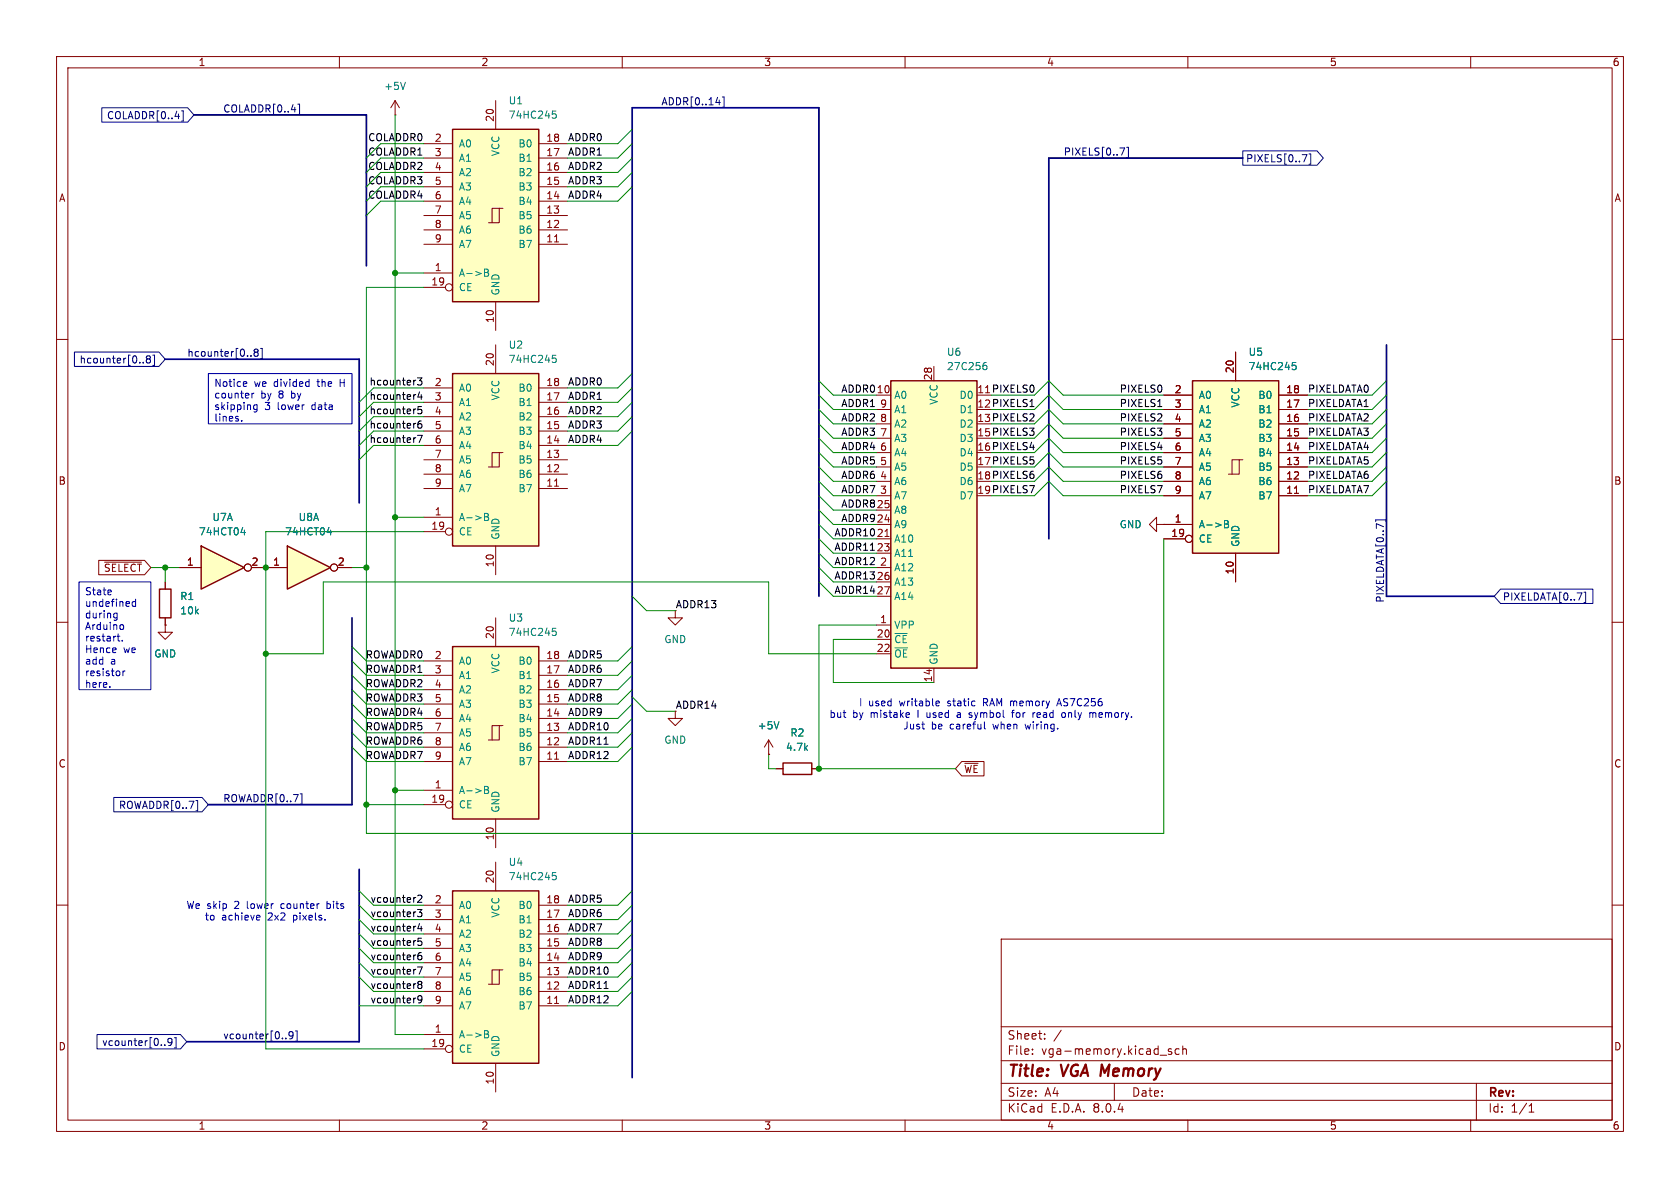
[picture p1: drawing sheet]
<svg xmlns="http://www.w3.org/2000/svg" width="297mm" height="210mm" viewBox="0 0 297 210" stroke-linecap="round" stroke-linejoin="round" font-family="sans-serif">
<g fill="none" stroke="#840000" stroke-width=".18">
<path d="M10 10h277v190h-277zM12 12h273v186h-273zM60 10v2M110 10v2M160 10v2M210 10v2M260 10v2M10 60h2M285 60h2M10 110h2M285 110h2M10 160h2"/>
<path d="M285 160h2M177 166h108v32h-108zM60 198v2M110 198v2M160 198v2M177 194.5h108M177 191.5h108M177 187.5h108M177 181.5h108M182.5 186.3v.1M182.5 185.5v.1M184.7 183.6v.1"/>
<path d="M184.7 182.8v.1M187.6 182.1l-1.3 2M197 191.5v3M205.1 186.5h1.1M207.1 185.5l-.4-.1-.2 .2 .1 .2 .5 .2v.3h-.6M208.5 185.5l-.5-.1-.3 .3v.4l.2 .2h.6M209.1 185.5l.2-.1 .4 .1v.9M209.1 184.9v1.5M210 198v2M260 198v2M261 191.5v6.5M270.3 196.6h.9"/>
<path d="M270.3 195.5l.4-.4v1.5"/>
</g>
<path d="M80 66h15.2v30.5h-15.2z" fill="#ffffc2"/>
<g fill="none" stroke="#840000" stroke-width=".18">
<path d="M74.9 78.7h5.1M74.9 76.2h5.1M74.9 73.7h5.1M74.9 71.1h5.1M74.9 68.6h5.1M87.6 61v5M95.2 78.7h5.1M95.2 76.2h5.1M95.2 73.7h5.1M95.2 71.1h5.1M95.2 68.6h5.1M74.9 91.4h5.1"/>
<path d="M74.9 86.4h5.1M74.9 83.8h5.1M74.9 81.3h5.1M74.9 94h3.8M87.6 96.5v5.1M88.3 80h-1.3v2.6M88.9 80h-.6v2.6h-1.9M95.2 86.4h5.1M95.2 83.8h5.1M95.2 81.3h5.1M98 85.9h.8"/>
<circle cx="79.4" cy="94" r=".63"/>
</g>
<path d="M80 66h15.2v30.5h-15.2z" fill="none" stroke="#840000" stroke-width=".25"/>
<path d="M97.7 62.8h.6M97.8 63.3h.3l.2 .2v.5l-.5 .1M85.7 90.7h.4l.2 .3-.2 .4 .2 .1 .1 .3-.3 .2h-.4zM85.7 91.4h.4" fill="none" stroke="#008484" stroke-width=".18"/>
<path d="M80 114.3h15.2v30.5h-15.2z" fill="#ffffc2"/>
<g fill="none" stroke="#840000" stroke-width=".18">
<path d="M74.9 119.4h5.1M74.9 116.8h5.1M87.6 109.2v5.1M95.2 119.4h5.1M95.2 116.8h5.1M74.9 139.7h5.1M74.9 134.6h5.1M74.9 132.1h5.1M74.9 129.5h5.1M74.9 127h5.1M74.9 124.5h5.1M74.9 121.9h5.1"/>
<path d="M88.3 128.3h-1.3v2.5M88.9 128.3h-.6v2.5h-1.9M95.2 134.6h5.1M95.2 132.1h5.1M95.2 129.5h5.1M95.2 127h5.1M95.2 124.5h5.1M95.2 121.9h5.1M98 134.2h.8M74.9 142.2h3.8M87.6 144.8v5.1"/>
<circle cx="79.4" cy="142.2" r=".63"/>
</g>
<path d="M80 114.3h15.2v30.5h-15.2z" fill="none" stroke="#840000" stroke-width=".25"/>
<path d="M97.7 111.1h.6M97.8 111.6h.3l.2 .2v.4l-.5 .1M85.7 139h.4l.2 .3-.2 .3 .2 .1 .1 .3-.3 .3h-.4zM85.7 139.6h.4" fill="none" stroke="#008484" stroke-width=".18"/>
<path d="M80 157.5h15.2v30.5h-15.2z" fill="#ffffc2"/>
<g fill="none" stroke="#840000" stroke-width=".18">
<path d="M69.8 17.8l-.7 1.3M69.8 17.8v2.5M69.8 17.8l.8 1.3M69.8 20.3h.1M87.6 152.4v5.1M74.9 177.8h5.1M74.9 175.3h5.1M74.9 172.7h5.1M74.9 170.2h5.1M74.9 167.6h5.1M74.9 165.1h5.1M74.9 162.6h5.1"/>
<path d="M74.9 160h5.1M88.3 171.5h-1.3v2.5M88.9 171.5h-.6v2.5h-1.9M95.2 177.8h5.1M95.2 175.3h5.1M95.2 172.7h5.1M95.2 170.2h5.1M95.2 167.6h5.1M95.2 165.1h5.1M95.2 162.6h5.1M95.2 160h5.1M98 177.4h.8"/>
<path d="M74.9 182.9h5.1M74.9 185.4h3.8M87.6 188v5"/>
<circle cx="79.4" cy="185.4" r=".63"/>
</g>
<path d="M80 157.5h15.2v30.5h-15.2z" fill="none" stroke="#840000" stroke-width=".25"/>
<path d="M71.7 14.5l-.5 1.3M97.7 154.2h.6M97.8 154.7h.3l.2 .3v.4l-.5 .1M85.7 182.2h.4l.2 .2-.2 .4 .2 .1 .1 .3-.3 .3h-.4zM85.7 182.8h.4" fill="none" stroke="#008484" stroke-width=".18"/>
<path d="M80 22.9h15.2v30.4h-15.2z" fill="#ffffc2"/>
<g fill="none" stroke="#840000" stroke-width=".18">
<path d="M87.6 17.8v5.1M74.9 38.1h5.1M74.9 35.6h5.1M74.9 33h5.1M74.9 30.5h5.1M74.9 27.9h5.1M74.9 25.4h5.1M88.3 36.8h-1.3v2.6M88.9 36.8h-.6v2.6h-1.9M95.2 38.1h5.1M95.2 35.6h5.1M95.2 33h5.1"/>
<path d="M95.2 30.5h5.1M95.2 27.9h5.1M95.2 25.4h5.1M74.9 48.3h5.1M74.9 43.2h5.1M74.9 40.6h5.1M74.9 50.8h3.8M87.6 53.3v5.1M95.2 43.2h5.1M95.2 40.6h5.1M98 42.8h.8M29.2 110.5v1.3h1.3l-1.3 1.2-1.3-1.2h1.3"/>
<path d="M29.2 110.5h.1M29.2 102.9v1.2M29.2 109.2v1.3M119.4 108v1.2h1.2l-1.2 1.3-1.3-1.3h1.3M119.4 125.7v1.3h1.2l-1.2 1.3-1.3-1.3h1.3M135.9 133.4h.1M135.9 130.8l-.8 1.3M135.9 130.8v2.6M135.9 130.8l.8 1.3M137.2 135.9h1.2M143.5 135.9h1.3"/>
<circle cx="79.4" cy="50.8" r=".63"/>
</g>
<path d="M80 22.9h15.2v30.4h-15.2zM28.2 104.1h2v5.1h-2zM138.4 134.9h5.1v2h-5.1z" fill="none" stroke="#840000" stroke-width=".25"/>
<path d="M97.7 19.6h.6M97.8 20.1h.3l.2 .3v.4l-.5 .1M85.7 47.6h.4l.2 .2-.2 .4 .2 .1 .1 .3-.3 .2h-.4zM85.7 48.2h.4M137.7 127.6l-.4 1.2" fill="none" stroke="#008484" stroke-width=".18"/>
<path d="M50.8 96.5l7.6 3.8-7.6 3.8z" fill="#ffffc2"/>
<path d="M50.8 96.5l7.6 3.8-7.6 3.8z" fill="none" stroke="#840000" stroke-width=".25"/>
<g fill="none" stroke="#840000" stroke-width=".18">
<path d="M47 100.3h3.8M59.7 100.3h2.5"/>
<circle cx="59.1" cy="100.3" r=".63"/>
</g>
<path d="M57.8 94.1h.8M58.5 93.7v.9" fill="none" stroke="#008484" stroke-width=".18"/>
<path d="M35.6 96.5l7.6 3.8-7.6 3.8z" fill="#ffffc2"/>
<path d="M35.6 96.5l7.6 3.8-7.6 3.8z" fill="none" stroke="#840000" stroke-width=".25"/>
<g fill="none" stroke="#840000" stroke-width=".18">
<path d="M31.7 100.3h3.9M44.4 100.3h2.6"/>
<circle cx="43.8" cy="100.3" r=".63"/>
</g>
<path d="M42.6 94.1h.8M43.2 93.7v.9" fill="none" stroke="#008484" stroke-width=".18"/>
<path d="M157.5 67.3h15.2v50.8h-15.2z" fill="#ffffc2"/>
<path d="M157.5 67.3h15.2v50.8h-15.2z" fill="none" stroke="#840000" stroke-width=".25"/>
<g fill="none" stroke="#840000" stroke-width=".18">
<path d="M154.9 69.9h2.6M154.9 77.5h2.6M154.9 74.9h2.6M154.9 72.4h2.6M165.1 64.8v2.5M154.9 95.3h2.6M154.9 97.8h2.6M154.9 92.7h2.6M154.9 90.2h2.6M154.9 87.6h2.6M154.9 85.1h2.6M154.9 82.6h2.6"/>
<path d="M154.9 80h2.6M156.5 94.8h.7M204.5 92.7v-1.3l-1.3 1.3 1.3 1.3v-1.3h1.2M205.7 92.7h.1M154.9 110.5h2.6M154.9 100.3h2.6M154.9 113h2.6M154.9 115.6h2.6M154.9 102.9h2.6M154.9 105.4h2.6M165.1 118.1v2.6"/>
</g>
<path d="M174 64.6h.4l.1 .2-.1 .4-.4 .1M174.4 64.1h-.4" fill="none" stroke="#008484" stroke-width=".18"/>
<path d="M210.8 67.3h15.3v30.5h-15.3z" fill="#ffffc2"/>
<g fill="none" stroke="#840000" stroke-width=".18">
<path d="M205.7 77.5h5.1M205.7 74.9h5.1M205.7 72.4h5.1M205.7 69.9h5.1M218.4 62.2v5.1M226.1 77.5h5M226.1 74.9h5M226.1 72.4h5M226.1 69.9h5M17.5 99.1h8.1l1.1 1.2-1.1 1.3h-8.1zM18.5 99.4h6.5M205.7 92.7h.1"/>
<path d="M205.7 92.7h5.1M205.7 87.6h5.1M205.7 85.1h5.1M205.7 82.6h5.1M205.7 80h5.1M205.7 95.3h3.8M218.4 97.8v5.1M219.1 81.3h-1.3v2.5M219.7 81.3h-.6v2.5h-1.9M226.1 87.6h5M226.1 85.1h5M226.1 82.6h5"/>
<path d="M226.1 80h5M228.8 87.2h.8M29.2 110.5h.1M29.2 102.9v1.2M29.2 109.2v1.3M31.7 100.3h3.9M44.4 100.3h6.4M59.7 100.3h2.5M135.9 133.4h.1M137.2 135.9h1.2M143.5 135.9h1.3M170 134.6h4v2.6h-4l-1.1-1.3z"/>
<path d="M170.6 134.9h2.3"/>
<circle cx="210.2" cy="95.2" r=".63"/>
<circle cx="43.8" cy="100.3" r=".63"/>
<circle cx="59.1" cy="100.3" r=".63"/>
</g>
<path d="M210.8 67.3h15.3v30.5h-15.3z" fill="none" stroke="#840000" stroke-width=".25"/>
<path d="M228.5 64.1h.6M228.6 64.6h.3l.3 .2-.1 .4-.5 .1M42.6 94.1h.8M43.2 93.7v.9M57.8 94.1h.8M58.5 93.7v.9M216.5 92h.4l.2 .3-.2 .3 .2 .1 .1 .3-.2 .3h-.5zM216.5 92.6h.4M137.7 127.6l-.4 1.2" fill="none" stroke="#008484" stroke-width=".18"/>
<g fill="none" stroke="#000084" stroke-width=".18">
<path d="M18 19h15.2l1.1 1.3-1.1 1.3h-15.2zM32.1 19.6h.3v1.8h-.3M52.7 18.4h.3v1.8h-.3M126.6 18.1h.7M127.7 17.1h.3v1.9h-.3M198 26.2h.8l-.5 1.2M199.2 26h.3v1.9h-.3M219.7 26.7h13.1l1.1 1.2-1.1 1.3h-13.1zM230.2 27.3h.9l-.6 1.3M231.4 27.2h.3v1.8h-.3M13.2 62.2h14.9l1.1 1.3-1.1 1.3h-14.9zM25.3 64v.2"/>
<path d="M26.1 63.4l-.2 .3v.3l.2 .2 .4-.1 .1-.2v-.2l-.2-.3M26.1 63.4l-.2-.2 .2-.3h.3l.2 .2-.2 .3M26.1 63.4h.3M27 62.8h.3v1.8h-.3M44.4 62.9v.1M45.2 62.3l-.3 .2v.2l.3 .3h.2l.2-.3v-.2l-.2-.2M45.2 62.3l-.3-.3 .3-.3h.2l.2 .3-.2 .3M45.2 62.3h.2M46.1 61.6h.3v1.8h-.3M243.2 92.2v-.3h1.8v.3M265.3 104.1h16.3v2.6h-16.3l-1.1-1.3zM280 104.7h.3v1.8h-.3"/>
<path d="M20.1 141h15.6l1.1 1.2-1.1 1.3h-15.6zM34.6 141.5h.3v1.8h-.3M53.1 140.3h.3v1.9h-.3M17.1 182.9h14.8l1.1 1.3-1.1 1.2h-14.8zM29.1 184.7v.1M30.4 184.1l-.2 .2h-.4l-.1-.2 .1-.5h.4l.1 .1a.84 .84 0 0 1-.3 1.1h-.2M30.8 183.4h.3v1.8h-.3M50.5 183.5v.1M51.8 182.9l-.2 .3h-.3l-.2-.3 .1-.5h.4l.1 .1a.84 .84 0 0 1-.3 1.1h-.2M52.2 182.2h.3v1.9h-.3"/>
</g>
<g fill="none" stroke="#000" stroke-width=".18">
<path d="M73.8 66.8h.8l-.4 .5 .3 .1v.5l-.2 .2-.5-.2M73.8 77h.8l-.5 1.2M74.2 69.3l-.3 .9h.7M74.5 74.4l-.4 .1a.86 .86 0 0 0 0 1.2l.4-.1 .1-.5-.3-.2h-.2l-.2 .2M74.5 69.8v.8M74.5 71.9h-.6v.6l.1-.1h.5l.1 .2-.1 .4-.2 .1-.4-.1M182.1 71.9h.7M204.7 71.9h.7M73.9 158.4l.4-.2 .3 .4-.8 .9h.8M73.8 160.8h.8l-.4 .5 .3 .1v.5l-.2 .1-.5-.1M73.8 170.9h.8l-.5 1.3M74.1 174l-.2-.2 .2-.3h.2l.3 .2-.3 .3"/>
<path d="M74.1 174l-.2 .3v.2l.2 .2h.2l.3-.2v-.2l-.3-.3M74.1 174h.2M74.2 163.3l-.3 .9h.7M74.5 168.4l-.4 .1a.86 .86 0 0 0 0 1.2l.4-.2 .1-.4-.3-.2h-.2l-.2 .2M74.5 163.7v.9M74.5 165.9h-.6v.6l.1-.2 .5 .1 .1 .2-.1 .4-.2 .1-.4-.1M74.6 176.6l-.3 .2h-.2l-.2-.2 .1-.5 .3-.1 .2 .1a.84 .84 0 0 1-.3 1.2h-.2"/>
</g>
<g fill="none" stroke="#0000c2" stroke-width=".18">
<path d="M36.8 66h25.4v8.9h-25.4zM42.7 74.3v.1M43.2 67.5h.4v.3l-.6 .1M43.6 68.3h-.4M44.5 69.5v.9M44.9 69.5l-.4 .3M45.4 71.6v1l-.2 .2h-.3M45.4 71.6h-.3l-.3 .2 .2 .5h.4M14 102.9h12.7v19h-12.7zM19.5 104.3l.2 .3-.6 .1M19.6 105.1h-.1M20.3 108.4h.4"/>
<path d="M20.7 108.4v1l-.1 .2-.3 .1M20.7 109.2h-.4M20.7 112.5h.5M20.9 113.1l.3 .2M21.4 110.4l.3 .1 .2 .2-.1 .5-.4 .1M21.6 113.2v.1M21.7 118.6v.9M22.1 118.6l-.4 .3M24 105.9v1.3M24 106.4l-.4-.1-.2 .3 .1 .5h.5M19.4 121.4v.1M160.6 126l.2 .3-.6 .1"/>
<path d="M160.7 126.8h-.1M162.3 125.6v1.2M163 128h.4M163.3 128.9h.1M165.7 123.9l.3 .1 .1 .2-.6 .2M166 124.7l-.3 .1M169.4 126h-.2M169.4 126.3l-.2 .2 .2 .3M171.3 126.8h.4M171.4 126.3l.3 .1M171.7 126h-.3M174 127.6v1.1l.2 .2"/>
<path d="M179 125.7v1.1M182.7 126v.1M183.4 126v.8M183.9 126.3l-.6 .1M186.9 124.4h.6M187.2 123.5l-.4 1.3M187.8 126h.3l.3 .2-.1 .5-.2 .1h-.3M193 126l.2 .2M193.2 126.2l.2-.2h.3v.8M193.2 126.2v.6M57.8 159.3v1.3M57.9 159.8h-.1"/>
<path d="M45.8 161.8l.2 .3-.6 .1M45.9 162.6h-.1M57.8 160.5l.1 .1"/>
</g>
<path d="M34.3 20.3h30.5v26.7M219.7 27.9h-34.3v67.4M29.2 63.5h34.3v25.4M245.1 61v44.4h19.1M62.2 109.2v33h-25.4M144.8 105.4v-86.3h-33v171.4M63.5 153.7v30.5h-30.5" fill="none" stroke="#000084" stroke-width=".3"/>
<g fill="none" stroke="#008400" stroke-width=".18">
<path d="M69.8 20.3v162.6h5.1M74.9 33h-7.6l-2.5 2.6M74.9 25.4h-7.6l-2.5 2.5M74.9 27.9h-7.6l-2.5 2.6M74.9 35.6h-7.6l-2.5 2.5M74.9 30.5h-7.6l-2.5 2.5M111.8 30.5l-2.6 2.5h-8.9M111.8 22.9l-2.6 2.5h-8.9M111.8 25.4l-2.6 2.5h-8.9M111.8 33l-2.6 2.6h-8.9M111.8 27.9l-2.6 2.6h-8.9M69.8 48.3h5.1"/>
<path d="M74.9 50.8h-10.1v96.5h140.9v-52M74.9 78.7h-8.9l-2.5 2.6M74.9 76.2h-8.9l-2.5 2.5M74.9 71.1h-8.9l-2.5 2.6M74.9 73.7h-8.9l-2.5 2.5M74.9 68.6h-8.9l-2.5 2.5M111.8 76.2l-2.6 2.5h-8.9M111.8 73.7l-2.6 2.5h-8.9M111.8 68.6l-2.6 2.5h-8.9M111.8 71.1l-2.6 2.6h-8.9M111.8 66l-2.6 2.6h-8.9M144.8 77.5l2.5 2.5h7.6"/>
<path d="M144.8 74.9l2.5 2.6h7.6M144.8 72.4l2.5 2.5h7.6M144.8 69.9l2.5 2.5h7.6M144.8 67.3l2.5 2.6h7.6M175.3 77.5h7.6l2.5-2.6 2.6 2.6h17.7M175.3 74.9h7.6l2.5-2.5 2.6 2.5h17.7M175.3 72.4h7.6l2.5-2.5 2.6 2.5h17.7M175.3 69.9h7.6l2.5-2.6 2.6 2.6h17.7M245.1 77.5l-2.5 2.5h-11.5M245.1 74.9l-2.5 2.6h-11.5M245.1 72.4l-2.5 2.5h-11.5M245.1 69.9l-2.5 2.5h-11.5"/>
<path d="M245.1 67.3l-2.5 2.6h-11.5M69.8 91.4h5.1M74.9 94h-27.9v91.4h27.9M144.8 85.1l2.5 2.5h7.6M144.8 80l2.5 2.6h7.6M144.8 97.8l2.5 2.5h7.6M144.8 82.6l2.5 2.5h7.6M144.8 92.7l2.5 2.6h7.6M144.8 95.3l2.5 2.5h7.6M144.8 87.6l2.5 2.6h7.6M144.8 90.2l2.5 2.5h7.6M175.3 87.6h7.6l2.5-2.5 2.6 2.5h17.7"/>
<path d="M175.3 80h7.6l2.5-2.5 2.6 2.5h17.7M175.3 82.6h7.6l2.5-2.6 2.6 2.6h17.7M175.3 85.1h7.6l2.5-2.5 2.6 2.5h17.7M245.1 85.1l-2.5 2.5h-11.5M245.1 80l-2.5 2.6h-11.5M245.1 82.6l-2.5 2.5h-11.5M26.7 100.3h5M29.2 100.3v2.6M47 115.6h10.1v-12.7h78.8v12.7h19M62.2 100.3h2.6M62.2 119.4l2.6 2.5h10.1M62.2 116.8l2.6 2.6h10.1"/>
<path d="M62.2 114.3l2.6 2.5h10.1M111.8 119.4l-2.6 2.5h-8.9M111.8 116.8l-2.6 2.6h-8.9M111.8 114.3l-2.6 2.5h-8.9M111.8 105.4l2.5 2.6h5.1M144.8 100.3l2.5 2.6h7.6M144.8 102.9l2.5 2.5h7.6M154.9 113h-7.6v7.7h17.8M154.9 110.5h-10.1v25.4h24.1M62.2 121.9l2.6 2.6h10.1M62.2 124.5l2.6 2.5h10.1M62.2 127l2.6 2.5h10.1"/>
<path d="M62.2 132.1l2.6 2.5h10.1M62.2 129.5l2.6 2.6h10.1M69.8 139.7h5.1M111.8 121.9l-2.6 2.6h-8.9M111.8 124.5l-2.6 2.5h-8.9M111.8 127l-2.6 2.5h-8.9M111.8 132.1l-2.6 2.5h-8.9M111.8 129.5l-2.6 2.6h-8.9M111.8 123.2l2.5 2.5h5.1M135.9 133.4v2.5h1.3M63.5 157.5l2.5 2.5h8.9M64.8 142.2h10.1"/>
<path d="M111.8 157.5l-2.6 2.5h-8.9M63.5 165.1l2.5 2.5h8.9M63.5 167.6l2.5 2.6h8.9M63.5 160l2.5 2.6h8.9M63.5 172.7l2.5 2.6h8.9M63.5 170.2l2.5 2.5h8.9M63.5 177.8h11.4M63.5 162.6l2.5 2.5h8.9M111.8 165.1l-2.6 2.5h-8.9M111.8 167.6l-2.6 2.6h-8.9M111.8 160l-2.6 2.6h-8.9M111.8 172.7l-2.6 2.6h-8.9"/>
<path d="M111.8 170.2l-2.6 2.5h-8.9M111.8 175.3l-2.6 2.5h-8.9M111.8 162.6l-2.6 2.5h-8.9"/>
</g>
<g fill="#008400" stroke="#008400" stroke-width=".18">
<circle cx="64.8" cy="142.2" r=".46"/>
<circle cx="47" cy="100.3" r=".46"/>
<circle cx="64.8" cy="100.3" r=".46"/>
<circle cx="47" cy="115.6" r=".46"/>
<circle cx="29.2" cy="100.3" r=".46"/>
<circle cx="69.8" cy="139.7" r=".46"/>
<circle cx="69.8" cy="48.3" r=".46"/>
<circle cx="69.8" cy="91.4" r=".46"/>
<circle cx="144.8" cy="135.9" r=".46"/>
</g>
<g font-size="2.8" fill="#840000">
<text x="178" y="190.9">Title:</text>
<text x="187.7" y="190.9">VGA Memory</text>
</g>
<g font-size="2.1" fill="#840000">
<text x="178" y="184">Sheet:</text>
<text x="178" y="186.7">File:</text>
<text x="184.1" y="186.7">vga-memory.kicad_sch</text>
<text x="178" y="196.9">KiCad</text>
<text x="178" y="194.1">Size:</text>
<text x="184.7" y="194.1">A4</text>
<text x="185.7" y="196.9">E.D.A.</text>
<text x="193.3" y="196.9">8.0.4</text>
<text x="200" y="194.1">Date:</text>
<text x="263" y="194.3">Rev:</text>
<text x="263" y="196.9">Id:</text>
<text x="267.1" y="196.9">1/1</text>
</g>
<g font-size="1.8" fill="#840000">
<text x="35" y="11.9">1</text>
<text x="85" y="11.9">2</text>
<text x="135" y="11.9">3</text>
<text x="185" y="11.9">4</text>
<text x="235" y="11.9">5</text>
<text x="285" y="11.9">6</text>
<text x="87.4" y="21.6" transform="rotate(-90 87.4 21.6)">20</text>
<text x="76.8" y="25.1">2</text>
<text x="76.8" y="27.7">3</text>
<text x="96.5" y="27.7">17</text>
<text x="96.5" y="25.1">18</text>
<text x="10.3" y="35.9">A</text>
<text x="76.8" y="30.2">4</text>
<text x="76.8" y="32.8">5</text>
<text x="76.8" y="35.3">6</text>
<text x="96.5" y="35.3">14</text>
<text x="96.5" y="32.8">15</text>
<text x="96.5" y="30.2">16</text>
<text x="285.3" y="35.9">A</text>
<text x="76.8" y="37.8">7</text>
<text x="76.8" y="40.4">8</text>
<text x="96.5" y="40.4">12</text>
<text x="96.5" y="37.8">13</text>
<text x="76.8" y="42.9">9</text>
<text x="96.5" y="42.9">11</text>
<text x="76.2" y="50.5">19</text>
<text x="76.8" y="48">1</text>
<text x="87.4" y="57.2" transform="rotate(-90 87.4 57.2)">10</text>
<text x="87.4" y="64.8" transform="rotate(-90 87.4 64.8)">20</text>
<text x="76.8" y="68.3">2</text>
<text x="76.8" y="70.9">3</text>
<text x="96.5" y="70.9">17</text>
<text x="96.5" y="68.3">18</text>
<text x="164.8" y="67.4" transform="rotate(-90 164.8 67.4)">28</text>
<text x="207.6" y="69.6">2</text>
<text x="218.2" y="66.1" transform="rotate(-90 218.2 66.1)">20</text>
<text x="227.3" y="69.6">18</text>
<text x="76.8" y="73.4">4</text>
<text x="76.8" y="75.9">5</text>
<text x="96.5" y="75.9">15</text>
<text x="96.5" y="73.4">16</text>
<text x="155.5" y="77.2">7</text>
<text x="155.5" y="74.7">8</text>
<text x="155.5" y="72.1">9</text>
<text x="207.6" y="72.1">3</text>
<text x="207.6" y="74.7">4</text>
<text x="207.6" y="77.2">5</text>
<text x="227.3" y="77.2">15</text>
<text x="227.3" y="74.7">16</text>
<text x="227.3" y="72.1">17</text>
<text x="76.8" y="78.5">6</text>
<text x="76.8" y="81">7</text>
<text x="76.8" y="83.6">8</text>
<text x="96.5" y="83.6">12</text>
<text x="96.5" y="81">13</text>
<text x="96.5" y="78.5">14</text>
<text x="155.5" y="82.3">5</text>
<text x="155.5" y="79.8">6</text>
<text x="207.6" y="79.8">6</text>
<text x="207.6" y="82.3">7</text>
<text x="227.3" y="82.3">13</text>
<text x="227.3" y="79.8">14</text>
<text x="10.3" y="85.9">B</text>
<text x="76.8" y="86.1">9</text>
<text x="96.5" y="86.1">11</text>
<text x="155.5" y="87.4">3</text>
<text x="155.5" y="84.8">4</text>
<text x="207.6" y="84.8">8</text>
<text x="207.6" y="87.4">9</text>
<text x="227.3" y="87.4">11</text>
<text x="227.3" y="84.8">12</text>
<text x="285.3" y="85.9">B</text>
<text x="76.2" y="93.7">19</text>
<text x="76.8" y="91.2">1</text>
<text x="207" y="95">19</text>
<text x="207.6" y="92.5">1</text>
<text x="18.3" y="101.3">~{SELECT}</text>
<text x="32.9" y="100.1">1</text>
<text x="44.4" y="100.1">2</text>
<text x="48.2" y="100.1">1</text>
<text x="59.6" y="100.1">2</text>
<text x="87.4" y="100.4" transform="rotate(-90 87.4 100.4)">10</text>
<text x="154.9" y="97.5">23</text>
<text x="155.5" y="100.1">2</text>
<text x="218.2" y="101.6" transform="rotate(-90 218.2 101.6)">10</text>
<text x="87.4" y="113.1" transform="rotate(-90 87.4 113.1)">20</text>
<text x="154.9" y="112.8">20</text>
<text x="155.5" y="110.2">1</text>
<text x="76.8" y="116.6">2</text>
<text x="76.8" y="119.1">3</text>
<text x="96.5" y="119.1">17</text>
<text x="96.5" y="116.6">18</text>
<text x="154.9" y="115.3">22</text>
<text x="76.8" y="121.7">4</text>
<text x="76.8" y="124.2">5</text>
<text x="96.5" y="124.2">15</text>
<text x="96.5" y="121.7">16</text>
<text x="164.8" y="120.7" transform="rotate(-90 164.8 120.7)">14</text>
<text x="76.8" y="126.7">6</text>
<text x="76.8" y="129.3">7</text>
<text x="76.8" y="131.8">8</text>
<text x="96.5" y="131.8">12</text>
<text x="96.5" y="129.3">13</text>
<text x="96.5" y="126.7">14</text>
<text x="10.3" y="135.9">C</text>
<text x="76.8" y="134.4">9</text>
<text x="96.5" y="134.4">11</text>
<text x="170.3" y="136.8">~{WE}</text>
<text x="285.3" y="135.9">C</text>
<text x="76.2" y="142">19</text>
<text x="76.8" y="139.4">1</text>
<text x="87.4" y="148.6" transform="rotate(-90 87.4 148.6)">10</text>
<text x="76.8" y="159.8">2</text>
<text x="87.4" y="156.3" transform="rotate(-90 87.4 156.3)">20</text>
<text x="96.5" y="159.8">18</text>
<text x="76.8" y="162.3">3</text>
<text x="76.8" y="164.8">4</text>
<text x="76.8" y="167.4">5</text>
<text x="96.5" y="167.4">15</text>
<text x="96.5" y="164.8">16</text>
<text x="96.5" y="162.3">17</text>
<text x="76.8" y="169.9">6</text>
<text x="76.8" y="172.5">7</text>
<text x="96.5" y="172.5">13</text>
<text x="96.5" y="169.9">14</text>
<text x="76.8" y="175">8</text>
<text x="76.8" y="177.5">9</text>
<text x="96.5" y="177.5">11</text>
<text x="96.5" y="175">12</text>
<text x="10.3" y="185.9">D</text>
<text x="76.2" y="185.2">19</text>
<text x="76.8" y="182.6">1</text>
<text x="285.3" y="185.9">D</text>
<text x="87.4" y="191.8" transform="rotate(-90 87.4 191.8)">10</text>
<text x="35" y="199.9">1</text>
<text x="85" y="199.9">2</text>
<text x="135" y="199.9">3</text>
<text x="185" y="199.9">4</text>
<text x="235" y="199.9">5</text>
<text x="285" y="199.9">6</text>
</g>
<g font-size="1.8" fill="#008484">
<text x="67.8" y="16.1">+5V</text>
<text x="89.8" y="18.6">U1</text>
<text x="89.8" y="21.2">74HC245</text>
<text x="81" y="26.3">A0</text>
<text x="81" y="28.8">A1</text>
<text x="88.5" y="27.7" transform="rotate(-90 88.5 27.7)">VCC</text>
<text x="91.6" y="28.8">B1</text>
<text x="91.6" y="26.3">B0</text>
<text x="81" y="31.3">A2</text>
<text x="81" y="33.9">A3</text>
<text x="91.6" y="33.9">B3</text>
<text x="91.6" y="31.3">B2</text>
<text x="81" y="36.4">A4</text>
<text x="81" y="39">A5</text>
<text x="81" y="41.5">A6</text>
<text x="91.6" y="41.5">B6</text>
<text x="91.6" y="39">B5</text>
<text x="91.6" y="36.4">B4</text>
<text x="81" y="44">A7</text>
<text x="91.6" y="44">B7</text>
<text x="81" y="49.1">A-&gt;B</text>
<text x="81" y="51.7">CE</text>
<text x="88.5" y="52.3" transform="rotate(-90 88.5 52.3)">GND</text>
<text x="89.8" y="61.8">U2</text>
<text x="89.8" y="64.4">74HC245</text>
<text x="167.3" y="63.1">U6</text>
<text x="167.3" y="65.6">27C256</text>
<text x="220.6" y="63.1">U5</text>
<text x="220.6" y="65.6">74HC245</text>
<text x="81" y="69.4">A0</text>
<text x="81" y="72">A1</text>
<text x="88.5" y="70.9" transform="rotate(-90 88.5 70.9)">VCC</text>
<text x="91.6" y="72">B1</text>
<text x="91.6" y="69.4">B0</text>
<text x="158" y="70.7">A0</text>
<text x="166" y="71.6" transform="rotate(-90 166 71.6)">VCC</text>
<text x="169.5" y="70.7">D0</text>
<text x="211.8" y="70.7">A0</text>
<text x="222.4" y="70.7">B0</text>
<text x="81" y="74.5">A2</text>
<text x="81" y="77.1">A3</text>
<text x="91.6" y="77.1">B3</text>
<text x="91.6" y="74.5">B2</text>
<text x="158" y="75.8">A2</text>
<text x="158" y="73.3">A1</text>
<text x="169.5" y="73.3">D1</text>
<text x="169.5" y="75.8">D2</text>
<text x="211.8" y="73.3">A1</text>
<text x="211.8" y="75.8">A2</text>
<text x="219.3" y="72.2" transform="rotate(-90 219.3 72.2)">VCC</text>
<text x="222.4" y="75.8">B2</text>
<text x="222.4" y="73.3">B1</text>
<text x="81" y="79.6">A4</text>
<text x="81" y="82.1">A5</text>
<text x="91.6" y="82.1">B5</text>
<text x="91.6" y="79.6">B4</text>
<text x="158" y="83.4">A5</text>
<text x="158" y="80.9">A4</text>
<text x="158" y="78.3">A3</text>
<text x="169.5" y="78.3">D3</text>
<text x="169.5" y="80.9">D4</text>
<text x="169.5" y="83.4">D5</text>
<text x="211.8" y="78.3">A3</text>
<text x="211.8" y="80.9">A4</text>
<text x="211.8" y="83.4">A5</text>
<text x="222.4" y="83.4">B5</text>
<text x="222.4" y="80.9">B4</text>
<text x="222.4" y="78.3">B3</text>
<text x="81" y="84.7">A6</text>
<text x="81" y="87.2">A7</text>
<text x="91.6" y="87.2">B7</text>
<text x="91.6" y="84.7">B6</text>
<text x="158" y="88.5">A7</text>
<text x="158" y="86">A6</text>
<text x="169.5" y="86">D6</text>
<text x="169.5" y="88.5">D7</text>
<text x="211.8" y="86">A6</text>
<text x="211.8" y="88.5">A7</text>
<text x="222.4" y="88.5">B7</text>
<text x="222.4" y="86">B6</text>
<text x="35.1" y="94.8">74HCT04</text>
<text x="37.5" y="92.3">U7A</text>
<text x="50.3" y="94.8">74HCT04</text>
<text x="52.7" y="92.3">U8A</text>
<text x="81" y="92.3">A-&gt;B</text>
<text x="81" y="94.8">CE</text>
<text x="88.5" y="95.5" transform="rotate(-90 88.5 95.5)">GND</text>
<text x="158" y="93.6">A9</text>
<text x="158" y="91">A8</text>
<text x="197.8" y="93.6">GND</text>
<text x="211.8" y="93.6">A-&gt;B</text>
<text x="158" y="101.2">A12</text>
<text x="158" y="96.1">A10</text>
<text x="158" y="98.7">A11</text>
<text x="211.8" y="96.1">CE</text>
<text x="219.3" y="96.8" transform="rotate(-90 219.3 96.8)">GND</text>
<text x="31.8" y="106.3">R1</text>
<text x="158" y="103.7">A13</text>
<text x="158" y="106.3">A14</text>
<text x="31.8" y="108.8">10k</text>
<text x="89.8" y="110.1">U3</text>
<text x="89.8" y="112.6">74HC245</text>
<text x="117.3" y="113.9">GND</text>
<text x="158" y="111.4">VPP</text>
<text x="158" y="113.9">~{CE}</text>
<text x="27.2" y="116.4">GND</text>
<text x="81" y="117.7">A0</text>
<text x="88.5" y="119.1" transform="rotate(-90 88.5 119.1)">VCC</text>
<text x="91.6" y="117.7">B0</text>
<text x="158" y="116.4">~{OE}</text>
<text x="166" y="117.6" transform="rotate(-90 166 117.6)">GND</text>
<text x="81" y="120.2">A1</text>
<text x="81" y="122.8">A2</text>
<text x="81" y="125.3">A3</text>
<text x="91.6" y="125.3">B3</text>
<text x="91.6" y="122.8">B2</text>
<text x="91.6" y="120.2">B1</text>
<text x="81" y="127.9">A4</text>
<text x="81" y="130.4">A5</text>
<text x="91.6" y="130.4">B5</text>
<text x="91.6" y="127.9">B4</text>
<text x="117.3" y="131.7">GND</text>
<text x="133.9" y="129.1">+5V</text>
<text x="139.6" y="130.4">R2</text>
<text x="81" y="132.9">A6</text>
<text x="81" y="135.5">A7</text>
<text x="91.6" y="135.5">B7</text>
<text x="91.6" y="132.9">B6</text>
<text x="138.8" y="132.9">4.7k</text>
<text x="81" y="140.6">A-&gt;B</text>
<text x="81" y="143.1">CE</text>
<text x="88.5" y="143.8" transform="rotate(-90 88.5 143.8)">GND</text>
<text x="89.8" y="153.3">U4</text>
<text x="89.8" y="155.8">74HC245</text>
<text x="81" y="160.9">A0</text>
<text x="91.6" y="160.9">B0</text>
<text x="81" y="163.4">A1</text>
<text x="81" y="166">A2</text>
<text x="88.5" y="162.3" transform="rotate(-90 88.5 162.3)">VCC</text>
<text x="91.6" y="166">B2</text>
<text x="91.6" y="163.4">B1</text>
<text x="81" y="168.5">A3</text>
<text x="81" y="171">A4</text>
<text x="81" y="173.6">A5</text>
<text x="91.6" y="173.6">B5</text>
<text x="91.6" y="171">B4</text>
<text x="91.6" y="168.5">B3</text>
<text x="81" y="176.1">A6</text>
<text x="81" y="178.7">A7</text>
<text x="91.6" y="178.7">B7</text>
<text x="91.6" y="176.1">B6</text>
<text x="81" y="183.7">A-&gt;B</text>
<text x="81" y="186.3">CE</text>
<text x="88.5" y="186.9" transform="rotate(-90 88.5 186.9)">GND</text>
</g>
<g font-size="1.8" fill="#000084">
<text x="18.8" y="21.3">COLADDR[0..4]</text>
<text x="39.4" y="20">COLADDR[0..4]</text>
<text x="116.8" y="18.7">ADDR[0..14]</text>
<text x="188" y="27.6">PIXELS[0..7]</text>
<text x="220.2" y="28.9">PIXELS[0..7]</text>
<text x="14" y="64.5">hcounter[0..8]</text>
<text x="33" y="63.2">hcounter[0..8]</text>
<text x="244.8" y="106.6" transform="rotate(-90 244.8 106.6)">PIXELDATA[0..7]</text>
<text x="265.6" y="106.4">PIXELDATA[0..7]</text>
<text x="20.9" y="143.2">ROWADDR[0..7]</text>
<text x="39.4" y="141.9">ROWADDR[0..7]</text>
<text x="18" y="185.1">vcounter[0..9]</text>
<text x="39.4" y="183.8">vcounter[0..9]</text>
</g>
<g font-size="1.8">
<text x="65" y="27.6">COLADDR1</text>
<text x="65" y="25.1">COLADDR0</text>
<text x="100.3" y="25.1">ADDR0</text>
<text x="100.3" y="27.6">ADDR1</text>
<text x="65" y="30.1">COLADDR2</text>
<text x="65" y="32.7">COLADDR3</text>
<text x="65" y="35.2">COLADDR4</text>
<text x="100.3" y="32.7">ADDR3</text>
<text x="100.3" y="30.1">ADDR2</text>
<text x="100.3" y="35.2">ADDR4</text>
<text x="65.2" y="68.2">hcounter3</text>
<text x="65.2" y="70.8">hcounter4</text>
<text x="100.3" y="68.2">ADDR0</text>
<text x="100.3" y="70.8">ADDR1</text>
<text x="148.6" y="69.5">ADDR010</text>
<text x="172.7" y="69.6">11 PIXELS0</text>
<text x="197.9" y="69.5">PIXELS0</text>
<text x="231.1" y="69.5">PIXELDATA0</text>
<text x="65.2" y="75.9">hcounter6</text>
<text x="65.2" y="73.3">hcounter5</text>
<text x="100.3" y="75.9">ADDR3</text>
<text x="100.3" y="73.3">ADDR2</text>
<text x="148.6" y="77.1">ADDR3</text>
<text x="148.6" y="72">ADDR1</text>
<text x="148.6" y="74.6">ADDR2</text>
<text x="172.7" y="72.1">12 PIXELS1</text>
<text x="172.7" y="74.7">13 PIXELS2</text>
<text x="172.7" y="77.2">15 PIXELS3</text>
<text x="197.9" y="77.1">PIXELS3</text>
<text x="197.9" y="74.6">PIXELS2</text>
<text x="197.9" y="72">PIXELS1</text>
<text x="231.1" y="77.1">PIXELDATA3</text>
<text x="231.1" y="72">PIXELDATA1</text>
<text x="231.1" y="74.6">PIXELDATA2</text>
<text x="65.2" y="78.4">hcounter7</text>
<text x="100.3" y="78.4">ADDR4</text>
<text x="148.6" y="79.7">ADDR4</text>
<text x="148.6" y="82.2">ADDR5</text>
<text x="172.7" y="79.8">16 PIXELS4</text>
<text x="172.7" y="82.3">17 PIXELS5</text>
<text x="197.9" y="79.7">PIXELS4</text>
<text x="197.9" y="82.2">PIXELS5</text>
<text x="231.1" y="82.2">PIXELDATA5</text>
<text x="231.1" y="79.7">PIXELDATA4</text>
<text x="148.6" y="89.8">ADDR825</text>
<text x="148.6" y="84.7">ADDR6</text>
<text x="148.6" y="87.3">ADDR7</text>
<text x="172.7" y="84.8">18 PIXELS6</text>
<text x="172.7" y="87.4">19 PIXELS7</text>
<text x="197.9" y="87.3">PIXELS7</text>
<text x="197.9" y="84.7">PIXELS6</text>
<text x="231.1" y="84.7">PIXELDATA6</text>
<text x="231.1" y="87.3">PIXELDATA7</text>
<text x="147.4" y="94.9">ADDR10</text>
<text x="148.6" y="92.4">ADDR924</text>
<text x="154.9" y="95">21</text>
<text x="147.4" y="97.4">ADDR11</text>
<text x="147.4" y="100">ADDR12</text>
<text x="119.4" y="107.6">ADDR13</text>
<text x="147.4" y="102.5">ADDR13</text>
<text x="147.4" y="105.1">ADDR14</text>
<text x="154.9" y="102.6">26</text>
<text x="154.9" y="105.2">27</text>
<text x="64.6" y="116.5">ROWADDR0</text>
<text x="64.6" y="119">ROWADDR1</text>
<text x="100.3" y="116.5">ADDR5</text>
<text x="100.3" y="119">ADDR6</text>
<text x="64.6" y="124.1">ROWADDR3</text>
<text x="64.6" y="121.6">ROWADDR2</text>
<text x="100.3" y="121.6">ADDR7</text>
<text x="100.3" y="124.1">ADDR8</text>
<text x="119.4" y="125.4">ADDR14</text>
<text x="64.6" y="129.2">ROWADDR5</text>
<text x="64.6" y="131.7">ROWADDR6</text>
<text x="64.6" y="126.7">ROWADDR4</text>
<text x="100.3" y="129.2">ADDR10</text>
<text x="100.3" y="126.7">ADDR9</text>
<text x="100.3" y="131.7">ADDR11</text>
<text x="64.6" y="134.3">ROWADDR7</text>
<text x="100.3" y="134.3">ADDR12</text>
<text x="65.4" y="159.7">vcounter2</text>
<text x="100.3" y="159.7">ADDR5</text>
<text x="65.4" y="167.3">vcounter5</text>
<text x="65.4" y="164.8">vcounter4</text>
<text x="65.4" y="162.2">vcounter3</text>
<text x="100.3" y="164.8">ADDR7</text>
<text x="100.3" y="167.3">ADDR8</text>
<text x="100.3" y="162.2">ADDR6</text>
<text x="65.4" y="172.4">vcounter7</text>
<text x="65.4" y="169.8">vcounter6</text>
<text x="100.3" y="172.4">ADDR10</text>
<text x="100.3" y="169.8">ADDR9</text>
<text x="65.4" y="174.9">vcounter8</text>
<text x="65.4" y="177.5">vcounter9</text>
<text x="100.3" y="177.5">ADDR12</text>
<text x="100.3" y="174.9">ADDR11</text>
</g>
<g font-size="1.8" fill="#0000c2">
<text x="37.8" y="68.7">Notice</text>
<text x="37.8" y="70.8">counter</text>
<text x="44.9" y="68.7">we</text>
<text x="46.1" y="70.8">by</text>
<text x="48.5" y="68.7">divided</text>
<text x="49.4" y="70.8">8</text>
<text x="51.8" y="70.8">by</text>
<text x="56.4" y="68.7">the</text>
<text x="60.5" y="68.7">H</text>
<text x="37.8" y="72.8">skipping</text>
<text x="37.8" y="74.9">lines.</text>
<text x="46.8" y="72.8">3</text>
<text x="49.2" y="72.8">lower</text>
<text x="55.4" y="72.8">data</text>
<text x="14.9" y="105.5">State</text>
<text x="14.9" y="107.6">undefined</text>
<text x="14.9" y="109.6">during</text>
<text x="14.9" y="111.7">Arduino</text>
<text x="14.9" y="113.7">restart.</text>
<text x="14.9" y="115.8">Hence</text>
<text x="14.9" y="117.8">add</text>
<text x="14.9" y="119.9">resistor</text>
<text x="19.5" y="117.8">a</text>
<text x="21.8" y="115.8">we</text>
<text x="14.9" y="121.9">here.</text>
<text x="151.8" y="125.1">I</text>
<text x="153.5" y="125.1">used</text>
<text x="159.1" y="125.1">writable</text>
<text x="167.8" y="125.1">static</text>
<text x="174.3" y="125.1">RAM memory</text>
<text x="187.8" y="125.1">AS7C256</text>
<text x="146.5" y="127.1">but</text>
<text x="150.7" y="127.1">by</text>
<text x="154" y="127.1">mistake</text>
<text x="159.6" y="129.2">Just</text>
<text x="164.3" y="127.1">used</text>
<text x="164.6" y="129.2">be</text>
<text x="168" y="129.2">careful</text>
<text x="169.9" y="127.1">a</text>
<text x="172.2" y="127.1">symbol</text>
<text x="175.9" y="129.2">when</text>
<text x="180" y="127.1">for</text>
<text x="181.8" y="129.2">wiring.</text>
<text x="183.8" y="127.1">read</text>
<text x="189.2" y="127.1">only</text>
<text x="194.3" y="127.1">memory.</text>
<text x="32.9" y="160.9">We skip</text>
<text x="41.5" y="160.9">2</text>
<text x="43.9" y="160.9">lower</text>
<text x="50.1" y="160.9">counter</text>
<text x="58.4" y="160.9">bits</text>
<text x="36.1" y="162.9">to</text>
<text x="39.2" y="162.9">achieve</text>
<text x="47.5" y="162.9">2x2</text>
<text x="52.1" y="162.9">pixels.</text>
</g>
</svg>
